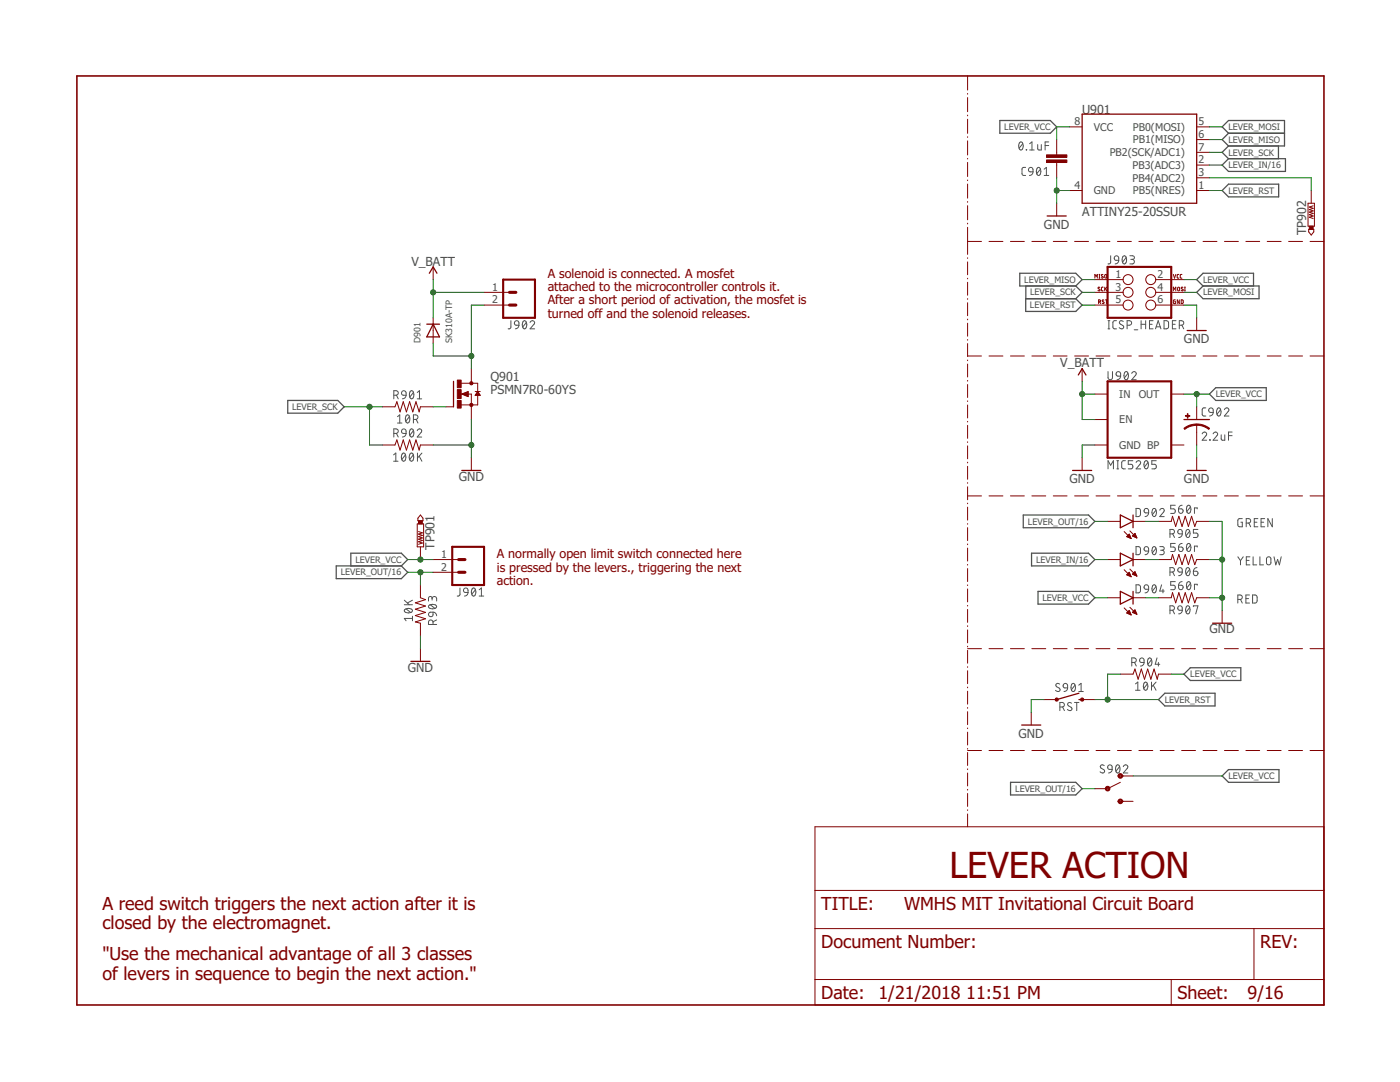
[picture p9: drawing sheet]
<svg xmlns="http://www.w3.org/2000/svg" width="279mm" height="216mm" viewBox="0 0 279 216" stroke-linecap="round" stroke-linejoin="round" font-family="sans-serif">
<g fill="none" stroke="#505050" stroke-width=".2">
<path d="M203.5 28.4l.3-.1a.93 .93 0 0 1 0 1.6 .98 .98 0 0 1-.3-1.5zM204.1 28.7l-.7 .9M204.7 33.4h-.5l-.2 .4v1l.2 .2h.5M204.8 29.8l.1 .1zM205.4 33.5l.3-.1 .3 .1 .2 .8-.8-.1-.1-.4zM205.5 29.9h.9M205.5 28.7l.5-.4v1.6M206.2 34.3l-.2 .4-.6 .3M207 33.5l.3-.1a.95 .95 0 0 1 0 1.6 1 1 0 0 1-.3-1.5zM207.1 28.9v.9l.3 .1h.4v-1M207.6 33.8l-.7 .8M208.4 35h.9"/>
<path d="M208.4 33.8l.4-.4v1.6M208.6 29h.7M209.3 28.3h-.7v1.6M221.7 51l-.1 1.5-.2 .1-.3 .1M222.5 51.2l.3-.2 .3 .2 .2 .7-.8-.1-.1-.3zM223.3 51.9l-.2 .5-.6 .3M224.1 51.1l.3-.1a.97 .97 0 0 1 0 1.7 1.02 1.02 0 0 1-.3-1.6zM224.7 51.4l-.7 .9M225.5 51h.5a.36 .36 0 0 1 .4 .4 .36 .36 0 0 1-.4 .4h-.3M226 51.8a.46 .46 0 0 1 .4 .4 .46 .46 0 0 1-.4 .5h-.5M78.6 78.9h.4a.46 .46 0 0 0 .5-.5 .46 .46 0 0 0-.5-.4h-.4v1.6M79.1 78.9l.4 .7"/>
<path d="M80.3 78.1l.3-.1 .3 .1 .1 .8-.8-.1-.1-.4zM81 78.9l-.2 .5-.5 .2M81.9 78.1l.2-.1a.97 .97 0 0 1 0 1.6 1 1 0 0 1-.2-1.5zM82.5 78.3l-.7 .9M83.3 78.3l.4-.3v1.6M83.3 79.6h.9M102 64l-.1 1.4-.2 .2h-.3M102.8 64.1l.3-.1 .3 .1 .2 .8-.8-.1-.1-.3zM103.6 64.9l-.2 .4-.6 .3M104.4 64.1l.3-.1a.95 .95 0 0 1 0 1.6 1.04 1.04 0 0 1-.3-1.5zM105.1 64.3l-.8 1M105.8 64.3a.44 .44 0 0 1 .6-.3 .44 .44 0 0 1 .2 .7l-.8 .9h.9"/>
<path d="M221.1 74.1v1.2a.44 .44 0 0 0 .5 .5 .44 .44 0 0 0 .4-.5v-1.2M221.1 65.6h.4M221.1 64h.4M221.3 64v1.6M222.8 64h-.5l-.2 .3v1.1l.2 .2h.5M222.9 74.3l.3-.2 .3 .2 .1 .8-.8-.1-.1-.4zM223.6 75.1l-.1 .4-.6 .3M224.2 64.1l-.2-.1a.37 .37 0 0 0-.5 .2 .37 .37 0 0 0 .1 .5l.5 .2a.38 .38 0 0 1 .1 .6 .38 .38 0 0 1-.5 .1l-.3-.2M224.5 74.3l.2-.2a.95 .95 0 0 1 0 1.7 1.04 1.04 0 0 1-.2-1.5zM224.9 64.9h.5a.46 .46 0 0 0 .4-.5 .46 .46 0 0 0-.4-.4h-.5v1.6M225.1 74.5l-.7 .9M225.9 74.5a.44 .44 0 0 1 .6-.3 .44 .44 0 0 1 .1 .7l-.7 .9h.9"/>
<path d="M226.4 65.8h.7M227.7 64v1.6M227.7 64.7h.9M228.6 64v1.6M229.4 64.7h.5M230.1 64h-.7v1.6h.7M230.6 65.6l.5-1.6 .6 1.6M230.7 65.2h.9M232.3 64h.6l.3 .3v1l-.3 .3h-.6zM234 64.7h.5M234.7 64h-.7v1.6h.7M235.4 64.9h.4a.46 .46 0 0 0 .4-.5 .46 .46 0 0 0-.4-.4h-.4v1.6"/>
<path d="M235.9 64.9l.3 .7M78.5 90.8l.5-.4v1.6M78.5 92h.9M78.6 86.5h.4a.46 .46 0 0 0 .5-.5 .46 .46 0 0 0-.5-.4h-.4v1.6M79.1 86.5l.4 .7M79.3 83.1l.5-.3v1.6M79.3 84.4h.9M80.3 85.7l.3-.1 .3 .1 .1 .8-.8-.1-.1-.4zM80.3 90.5l.3-.1a.97 .97 0 0 1 0 1.6 1.02 1.02 0 0 1-.3-1.5zM80.9 90.8l-.7 .9M81 86.5l-.2 .6-.5 .1M81.1 82.9l.2-.1a.97 .97 0 0 1 0 1.6 1.02 1.02 0 0 1-.2-1.5z"/>
<path d="M81.7 83.1l-.7 1M81.9 90.5l.2-.1a.97 .97 0 0 1 0 1.6 1.02 1.02 0 0 1-.2-1.5zM81.9 85.7l.2-.1a.97 .97 0 0 1 0 1.6 1 1 0 0 1-.2-1.5zM82.5 90.8l-.7 .9M82.5 83.7h.5a.46 .46 0 0 0 .4-.5 .46 .46 0 0 0-.4-.4h-.5v1.6M82.5 85.9l-.7 .9M83.1 83.7l.3 .7M83.3 85.9a.44 .44 0 0 1 .6-.3 .44 .44 0 0 1 .1 .7l-.7 .9h.9M83.3 90.4v1.6M83.7 91l.5 1M84.2 90.4l-.9 1M221.1 93.6v-1.7l.6 .9 .5-.9v1.7"/>
<path d="M222.9 93.6h.3M222.9 91.9h.3M223.1 91.9v1.7M224.6 91.9h-.5l-.2 .4 .1 1.2 .6 .1M226.1 91.9h-.9v.7h.5a.46 .46 0 0 1 .4 .5 .46 .46 0 0 1-.4 .5h-.5M226.7 92.3a.44 .44 0 0 1 .7-.4 .44 .44 0 0 1 .1 .7l-.8 1h.9M228.5 92l.2-.1a.97 .97 0 0 1 0 1.7 1.01 1.01 0 0 1-.2-1.6zM229.1 92.3l-.7 .9M230.8 91.9h-.9v.7h.5a.46 .46 0 0 1 .4 .5 .46 .46 0 0 1-.4 .5h-.5M239.9 86.6a.44 .44 0 0 1 .7-.4 .44 .44 0 0 1 .1 .7l-.8 .9h.9M240.6 81.4h-.5l-.2 .3v1.1l.2 .2h.5M241.4 81.5l.3-.1 .3 .1 .1 .8-.8-.1-.1-.4z"/>
<path d="M241.4 87.7l.1 .1zM242.1 86.6a.44 .44 0 0 1 .6-.4 .44 .44 0 0 1 .2 .7l-.8 .9h.9M242.1 82.3a.7 .7 0 0 1-.7 .7M243 81.5l.2-.1a.97 .97 0 0 1 0 1.6 1.02 1.02 0 0 1-.2-1.5zM243.6 81.7l-.7 1M243.7 86.8v.9l.3 .1h.4v-1M244.3 81.7a.44 .44 0 0 1 .7-.3 .44 .44 0 0 1 .1 .7l-.8 .9h1M245.2 86.9h.7M245.9 86.2h-.7v1.6M80.7 119.8l1 .9M82.3 119.8l-1 .5M86.2 119.5a.46 .46 0 0 1 .5-.5 .46 .46 0 0 1 .4 .5v.4"/>
<path d="M86.2 119.7v-.3a.36 .36 0 0 0-.3-.4 .36 .36 0 0 0-.4 .4v.5M91.8 117.3v1.4l-.6 .2M92.6 117.5l.4-.2 .3 .2 .1 .7-.8-.1-.1-.3zM93.4 118.2l-.3 .6-.4 .1M94.3 117.4l.2-.1a.95 .95 0 0 1 0 1.6 1 1 0 0 1-.2-1.5zM94.9 117.7l-.8 .9M95.6 118.9h.9M95.6 117.7l.5-.4v1.6M226.7 116.7h.6l.3 .3v1l-.3 .3h-.6zM226.7 109.1h.6l.3 .2v1.1l-.3 .3h-.6zM226.7 101.5h.6l.3 .2v1.1l-.3 .2-.6 .1zM228.5 116.8l.3-.1 .3 .1 .1 .8-.8-.1-.1-.4z"/>
<path d="M228.5 109.2l.3-.1 .3 .1 .1 .8-.8-.1-.1-.4zM228.5 101.6l.3-.1 .3 .1 .1 .7-.8-.1-.1-.3zM229.2 117.6l-.3 .6-.4 .1M229.2 110l-.3 .6-.4 .1M229.2 102.3l-.3 .6-.4 .2M230.1 116.8l.2-.1a.93 .93 0 0 1 0 1.6 1.02 1.02 0 0 1-.2-1.5zM230.1 109.2l.2-.1a.93 .93 0 0 1 0 1.6 1.02 1.02 0 0 1-.2-1.5zM230.1 101.6l.2-.1a.95 .95 0 0 1 0 1.6 1.06 1.06 0 0 1-.2-1.5zM230.7 117.1l-.7 .8M230.7 109.4l-.7 .9M230.7 101.8l-.7 .9M231.5 109.1h.5a.36 .36 0 0 1 .3 .3 .36 .36 0 0 1-.3 .4h-.4"/>
<path d="M231.5 101.8a.44 .44 0 0 1 .6-.3 .44 .44 0 0 1 .1 .7l-.7 .9h.8M231.8 116.7l-.3 1.2h.8M231.9 109.8a.44 .44 0 0 1 .4 .4 .44 .44 0 0 1-.4 .5h-.4M232.1 117.6v.7M233.5 114.2h.5a.44 .44 0 0 0 .4-.5 .44 .44 0 0 0-.4-.4h-.5v1.6M233.5 106.5h.5a.44 .44 0 0 0 .4-.4 .44 .44 0 0 0-.4-.5h-.5v1.7M234 114.2l.4 .7M234 106.5l.4 .8M234.5 116.1h-.9v.7h.6a.45 .45 0 0 1 .4 .4 .45 .45 0 0 1-.4 .5h-.6M234.5 108.4h-.9v.8h.6a.45 .45 0 0 1 .4 .4 .45 .45 0 0 1-.4 .4h-.6M234.5 100.8h-.9v.7h.6a.46 .46 0 0 1 .4 .5 .46 .46 0 0 1-.4 .4h-.6M235.2 113.4l.3-.1 .3 .1 .1 .8-.7-.2-.1-.3z"/>
<path d="M235.2 105.8l.3-.2 .3 .2 .1 .7-.7-.1-.1-.3zM235.2 116.8h.6a.45 .45 0 0 1 .3 .5 .45 .45 0 0 1-.5 .4 .45 .45 0 0 1-.4-.5zM235.2 109.2h.6a.45 .45 0 0 1 .3 .5 .45 .45 0 0 1-.5 .3 .45 .45 0 0 1-.4-.4zM235.2 101.5h.6a.45 .45 0 0 1 .3 .5 .45 .45 0 0 1-.5 .4 .45 .45 0 0 1-.4-.4zM235.9 116.1l-.4 .1-.3 .6M235.9 108.4l-.4 .2-.3 .6M235.9 100.8l-.4 .1-.3 .6M235.9 114.2l-.3 .5-.4 .2M235.9 106.5l-.3 .6-.4 .2M236.8 113.4l.3-.1a.95 .95 0 0 1 0 1.6 1 1 0 0 1-.3-1.5zM236.8 105.7l.3-.1a.95 .95 0 0 1 0 1.7 1 1 0 0 1-.3-1.6zM237 116.2l.2-.1a.93 .93 0 0 1 0 1.6 1.02 1.02 0 0 1-.2-1.5z"/>
<path d="M237 108.5l.2-.1a.93 .93 0 0 1 0 1.6 1.02 1.02 0 0 1-.2-1.5zM237 100.9l.2-.1a.95 .95 0 0 1 0 1.6 1.06 1.06 0 0 1-.2-1.5zM237.4 113.6l-.7 .9M237.4 106l-.7 .9M237.6 116.4l-.7 .9M237.6 108.8l-.7 .9M237.6 101.2l-.7 .9M238.2 114h.5a.45 .45 0 0 1 .4 .5 .45 .45 0 0 1-.5 .4 .45 .45 0 0 1-.4-.5zM238.9 113.3l-.4 .1-.3 .6M238.9 101.5v-.2h-.5v1.1M238.9 109.2v-.2h-.5v1M238.9 116.8v-.2h-.5v1.1"/>
<path d="M239.1 105.6h-.9v.8h.5a.45 .45 0 0 1 .4 .4 .45 .45 0 0 1-.4 .5h-.5M247 119.6h.5a.44 .44 0 0 0 .4-.4 .44 .44 0 0 0-.4-.5h-.5v1.6M247 111.1l.6 .8M247.6 119.6l.3 .7M247.6 111.9v.8M247.9 103.5h-.7l-.1 .2-.1 1 .2 .4h.7v-.9h-.3M248.1 111.1l-.5 .8M248.6 119.4h.6M248.7 104.4h.5a.44 .44 0 0 0 .4-.5 .44 .44 0 0 0-.4-.4h-.5v1.6M248.7 111.8h.6M249.2 104.4l.4 .7M249.4 118.7h-.8v1.6h.8"/>
<path d="M249.4 111.1h-.7v1.6h.7M250 118.7h.6l.2 .3 .1 .9-.3 .4h-.6zM250.1 111.1v1.6h.7M250.3 104.2h.5M251 103.5h-.7v1.6h.7M251.4 111.1v1.6h.8M251.7 104.2h.5M252.4 103.5h-.7v1.6h.7M252.9 111.2l.3-.1 .3 .1 .1 1.1a.44 .44 0 0 1-.4 .4 .44 .44 0 0 1-.4-.4zM253.9 103.5v1.6l-.9-1.6v1.6M254.3 111.1l.3 1.6 .4-1.1 .3 1.1 .4-1.6M80.7 120.7h1.6"/>
<path d="M80.8 121.6a1.02 1.02 0 0 1 1.5 .3 .97 .97 0 0 1-1.6 0zM81 121.5l1 .7M82.3 123.4h-1.6l.3 .5M82.3 123v.9M85.6 120.8a1.04 1.04 0 0 1 1.5 .2 .95 .95 0 0 1-1.6 0zM85.6 122.3l.8-.1v.5a.46 .46 0 0 1-.6 .3 .46 .46 0 0 1-.2-.7zM85.9 120.7l.9 .7M86.4 124.6v-.5a.46 .46 0 0 0-.4-.4 .46 .46 0 0 0-.5 .4v.5h1.6M86.4 122.2l.4 .1 .3 .6M87.1 123.7l-.7 .4M211.5 136.5l-.2-.1a.38 .38 0 0 0-.5 .1 .38 .38 0 0 0 .1 .5l.5 .3a.41 .41 0 0 1 0 .6 .41 .41 0 0 1-.6 0l-.1-.1M212.3 136.5l.3-.1 .3 .1 .2 .8-.8-.1-.1-.4z"/>
<path d="M213.1 137.3l-.2 .4-.6 .3M213.9 136.5l.3-.1a.97 .97 0 0 1 0 1.6 1.02 1.02 0 0 1-.3-1.5zM214.5 136.7l-.7 .9M215.3 136.7l.5-.3v1.6M215.3 138h.9M225.9 132.2h.4a.46 .46 0 0 0 .5-.5 .46 .46 0 0 0-.5-.4h-.4v1.6M226.4 132.2l.4 .7M226.6 136.5l.5-.4v1.6M226.6 137.7h.9M227.6 131.4l.3-.1 .3 .1 .1 .8-.8-.1-.1-.4zM228.3 132.2l-.1 .4-.6 .3M228.4 136.2l.2-.1a.95 .95 0 0 1 0 1.6 1.04 1.04 0 0 1-.2-1.5z"/>
<path d="M229 136.5l-.7 .9M229.2 131.4l.2-.1a.97 .97 0 0 1 0 1.6 1 1 0 0 1-.2-1.5zM229.8 136.1v1.6M229.8 131.6l-.7 .9M230.2 136.7l.5 1M230.7 136.1l-.9 1M230.9 131.3l-.4 1.2h1M231.2 132.2v.7M233.5 121.8h.5a.44 .44 0 0 0 .4-.5 .44 .44 0 0 0-.4-.4h-.5v1.6M234 121.8l.4 .7M235.2 121l.3-.1 .3 .1 .1 .8-.7-.1-.1-.4zM235.9 121.8l-.3 .6-.4 .1"/>
<path d="M236.8 121l.3-.1a.95 .95 0 0 1 0 1.6 1 1 0 0 1-.3-1.5zM237.4 121.2l-.7 .9M238.2 121.1v-.2h.9l-.5 1.6M211.5 141.1h.5a.46 .46 0 0 0 .4-.5 .46 .46 0 0 0-.4-.4h-.5v1.6M212.1 141.1l.3 .7M213.8 140.3l-.4-.1-.2 .1-.1 .2v.3l.6 .3a.38 .38 0 0 1 .2 .5 .38 .38 0 0 1-.5 .2l-.4-.2M214.4 140.2h.9M214.9 140.2v1.6M220.4 152.8l-.2-.1a.38 .38 0 0 0-.5 .1 .38 .38 0 0 0 .1 .5l.5 .3a.4 .4 0 0 1 0 .6 .4 .4 0 0 1-.6-.1l-.2-.1M221.2 152.7l.3-.1 .3 .1 .2 .8-.8-.1-.1-.3zM222 153.5l-.2 .4-.6 .3M222.8 152.7l.3-.1a.97 .97 0 0 1 0 1.6 1.02 1.02 0 0 1-.3-1.5z"/>
<path d="M223.4 153l-.7 .9M224.2 153a.45 .45 0 0 1 .6-.4 .45 .45 0 0 1 .2 .7l-.8 .9h.9"/>
</g>
<g fill="none" stroke="#505050" stroke-width=".25">
<path d="M199.5 24h10.1l1.3 1.3-1.3 1.3h-10.1zM243.9 38l1.3-1.3h10v2.6h-10zM245.2 29.1l-1.3 1.3 1.3 1.3M245.2 26.6l-1.3-1.3 1.3-1.3h11.1v5.1h-11.1M245.2 31.7h11.3v2.5h-11.3l-1.3-1.3zM245.2 26.6h11.1M245.2 26.6l-1.3 1.3 1.3 1.2M255.1 29.1v2.6M203.5 54.5h11.2l1.3 1.3-1.3 1.3h-11.2zM204.7 59.6h10M204.7 57.1v5h10l1.3-1.2-1.3-1.3M214.7 57.1l1.3 1.2-1.3 1.3"/>
<path d="M238.8 58.3l1.3-1.2h11.2v2.5h-11.2zM240.1 57.1l-1.3-1.3 1.3-1.3h10.1v2.6M57.4 79.9h10l1.3 1.3-1.3 1.2h-10zM241.4 78.6l1.2-1.2h10.1v2.5h-10.1zM67.1 112.9h13l1.3 1.3-1.3 1.3h-13zM70 112.9v-2.5h10.1l1.3 1.3-1.3 1.2M204.2 102.8h13l1.3 1.2-1.3 1.3h-13zM205.9 110.4h11.3l1.3 1.3-1.3 1.2h-11.3zM207.2 118h10l1.3 1.3-1.3 1.2h-10zM231.2 139.6l1.3-1.3h10v2.6h-10zM236.3 134.5l1.3-1.3h10v2.6h-10zM201.7 156.1h13l1.3 1.3-1.3 1.2h-13z"/>
<path d="M243.9 154.8l1.3-1.2h10v2.5h-10z"/>
</g>
<g fill="none" stroke="#800000" stroke-width=".2">
<path d="M193.1 15.2v2.8M193.1 18.6v.2M193.1 19.5v2.8M193.1 23v.1M193.1 23.8v2.8M193.1 27.3v.1M193.1 28.1v2.8M193.1 31.6v.1M193.1 32.4v2.8M193.1 35.9v.1M193.1 36.7v2.8M210.9 27.9v3"/>
<path d="M210.9 32.4v3.1M213.4 25.3h2.6M213.4 38h2.6M238.8 25.3h2.6M238.8 27.9h2.6M238.8 38h2.6M238.8 30.4h2.6M238.8 32.9h2.6M238.8 35.5h2.6M261.7 38v2.6M86.4 53.3v2.5M96.6 58.3h5.1"/>
<path d="M193.1 40.2v.2M193.1 41v2.9M193.1 44.5v.2M193.1 45.4v5.4M193.1 51.4v.2M193.1 52.3v2.5M193.1 55.5v.1M193.1 56.3v2.6M193.1 59.6v.1M193.1 48.2h2.8M197.4 48.2h2.8M201.7 48.2h2.7"/>
<path d="M205.9 48.2h2.8M210.2 48.2h2.8M210.9 40.6v2.5M214.5 48.2h2.7M218.5 58.3h5.7M218.5 55.5v-.7l.3 .4 .2-.4v.7M218.5 55.8h5.7M218.7 48.2h2.8M219.3 55.5h.2M219.3 54.8h.2M219.4 54.8v.7M219.5 57.4l-.3-.1-.1 .2 .4 .3v.2l-.4-.1"/>
<path d="M220.1 54.8h-.2l-.1 .1 .4 .3v.2h-.4M220.2 57.3l-.4 .2 .1 .5h.3M220.3 59.9h-.3v.1l.3 .3v.2h-.4M220.5 57.3v.7M220.5 54.9l.2-.1 .2 .1-.1 .6-.3-.1zM220.6 59.8h.4M220.6 57.6l.3 .4M220.8 59.8v.8M220.9 57.3l-.4 .4M223 48.2h2.8M227.3 48.2h2.8M230.7 58.3h5.6"/>
<path d="M230.7 55.8h5.6M231.5 48.2h2.8M234.2 58v-.7l.2 .4 .3-.4v.7M234.2 54.8l.2 .7 .3-.7M234.6 59.8l-.4 .1 .1 .7h.3v-.4h-.2M235 57.4l.2-.1 .2 .1-.1 .6-.3-.1zM235.3 54.8l-.4 .1v.5l.4 .1M235.4 59.8v.8l-.5-.8v.8M235.7 59.8l.4 .1-.1 .7h-.3zM235.8 48.2h2.8M235.9 54.8l-.4 .1 .1 .5 .3 .1M236.1 57.4l-.3-.1-.1 .2 .4 .3v.2l-.4-.1"/>
<path d="M236.4 58h.2M236.4 57.3h.2M236.5 57.3v.7M240.1 48.2h2.8M244.4 48.2h2.7M248.6 48.2h2.8M252.9 48.2h2.8M257.2 48.2h2.7M261 40.6h1.3v4.5h-1.3zM261.2 45.8h1v.5l-.5 .6-.5-.6zM261.5 48.2h2.7M262.1 41.1l-.8 .2 .8 .3-.8 .2 .8 .3-.8 .2 .8 .3-.8 .2 .8 .3-.8 .2 .8 .3"/>
<path d="M86.4 63.4v5.1M91.9 78.6h2.2v5.1M92.1 76.5h3.2v1.6M92.2 78.6l1.2-.5v1zM92.3 78.6h1.1M92.4 78.7h1M92.6 78.5h.8M92.6 78.8h.8M92.9 78.4h.5M92.9 79h.5M93.2 78.2h.2M93.2 79.1h.2"/>
<path d="M94.1 73.6v2.9M94.8 78.1h1M94.9 78.8h.9M95 78.7h.7M95 78.6h.7M95.1 78.5h.5M95.2 78.4h.3M95.3 78.2h.1M95.3 78.8v2h-3.3M95.3 78.1l.5 .8h-1zM96.6 60.9h5.1M193.1 60.4v2.6"/>
<path d="M193.1 63.7v.1M193.1 64.5v2.6M193.1 67.8v.1M193.1 68.6v2.5M193.1 71.8v.2M193.1 72.6v2.6M193.1 75.9v.2M193.1 76.7v2.6M193.1 80v.1M193.1 71h2.8M197.4 71h2.8M201.7 71h2.7"/>
<path d="M205.9 71h2.8M210.2 71h2.8M214.5 71h2.7M216 73.6v2.5M218.5 78.6h2.5M218.5 60.9h5.7M218.7 71h2.8M219.2 60.2h.4l-.1-.3-.3-.1v.8M219.5 60.2l.1 .4M223 71h2.8M227.3 71h2.8M230.7 60.9h5.6"/>
<path d="M231.5 71h2.8M233.7 78.6h2.6M235.8 71h2.8M238.8 63.4v2.6M240.1 71h2.8M244.4 71h2.7M248.6 71h2.8M252.9 71h2.8M257.2 71h2.7M261.5 71h2.7M76.3 81.2h2.5l.4-1 .6 2 .7-2 .6 2 .6-2 .7 2 .6-2 .7 2 .2-1h2.5M76.3 88.8h2.5l.4-1 .6 2 .7-2 .6 2 .6-2 .7 2 .6-2 .7 2 .2-1h2.5"/>
<path d="M89 81.2h1.5M94.1 91.3v2.6M193.1 80.8v2.6M193.1 84.1v.1M193.1 84.9v2.6M193.1 88.2v.1M193.1 89v2.5M193.1 92.2v.2M193.1 93v2.6M193.1 96.3v.1M193.1 97.1v2.6M193.1 99h2.8"/>
<path d="M197.4 99h2.8M201.7 99h2.7M205.9 99h2.8M210.2 99h2.8M214.5 99h2.7M216 91.3v2.6M218.5 88.8h2.5M218.5 83.7h2.5M218.7 99h2.8M223 99h2.8M227.3 99h2.8M231.5 99h2.8"/>
<path d="M233.7 88.8h2.6M235.8 99h2.8M238.8 81.2v2.5M238.8 84.7v4.1M238.8 91.3v2.6M240.1 99h2.8M244.4 99h2.7M248.6 99h2.8M252.9 99h2.8M257.2 99h2.7M261.5 99h2.7M83.3 104.5h1.2v4.6h-1.2z"/>
<path d="M83.5 106.1l.8 .2-.8 .3 .8 .2-.8 .3 .8 .2-.8 .3 .8 .2-.8 .3 .8 .3-.8 .2M83.9 109.1v2.6M83.9 116.7v2.6l1 .4-2 .6 2 .6-2 .7 2 .6-2 .6 2 .7-2 .6 1 .3v2.5M83.9 102.8l.5 .6v.5h-1v-.5zM86.4 111.7h5.1M86.4 114.2h5.1M193.1 100.4v.1M193.1 101.2v2.6M193.1 104.5v.1M193.1 105.3v2.6M193.1 108.5v.2M193.1 109.4v2.6"/>
<path d="M193.1 112.6v.2M193.1 113.5v2.5M193.1 116.7v.1M193.1 117.5v2.6M221 111.7h2.6M221 119.3h2.6M221 104h2.6M224.3 113.7l1.4 1.4M224.3 106.1l1.4 1.4M224.9 114.7l.5-.5 .3 .9zM224.9 107.1l.8 .4M224.9 107.1l.5-.5 .3 .9"/>
<path d="M224.9 107.1h.7M224.9 114.7h.7M225 106.9h.5M225 114.8h.6M225 114.5h.5M225.1 107.2h.5M225.1 106.8h.4M225.1 114.4h.4M225.3 114.3h.1M225.3 106.7h.1M225.3 114.9h.4M225.4 107.3h.3"/>
<path d="M225.5 113.6l1.4 1.4M225.5 105.9l1.4 1.4M225.6 115h.1M225.6 107.4h.1M226 114.6l.9 .4M226 114.6l.5-.5 .4 .9M226 106.9h.7M226 114.5h.7M226.1 111.7h2.6M226.1 119.3h2.6M226.1 104h2.6M226.1 106.8h.6"/>
<path d="M226.2 114.4h.5M226.2 114.7h.6M226.2 107.1h.6M226.3 114.3h.3M226.3 106.7h.3M226.4 106.6h.2M226.4 114.2h.1M226.5 114.8h.3M226.5 107.2h.3M226.5 106.4l-.5 .6 .9 .3M226.5 106.4l.4 .9M226.5 106.4h.1"/>
<path d="M226.8 114.9h.1M226.8 107.3h.1M231.2 111.7h2.5l.3-1.1 .6 2.1 .7-2.1 .6 2.1 .6-2.1 .7 2.1 .6-2.1 .6 2.1 .4-1h2.6M231.2 119.3h2.5l.3-1 .6 2 .7-2 .6 2 .6-2 .7 2 .6-2 .6 2 .4-1h2.6M231.2 104h2.5l.3-1 .6 2.1 .7-2.1 .6 2.1 .6-2.1 .7 2.1 .6-2.1 .6 2.1 .4-1.1h2.6M83.9 129.4v2.6M193.1 120.8v.1M193.1 121.6v2.6M193.1 124.9v.1M193.1 125.7v2.6M193.1 128.9v.2M193.1 129.8v2.5"/>
<path d="M193.1 133v.2M193.1 133.8v2.6M193.1 137.1v.1M193.1 137.9v2.6M193.1 129.4h2.8M197.4 129.4h2.8M201.7 129.4h2.7M205.9 129.4h2.8M208.3 139.6h2.6M210.2 129.4h2.8M214.5 129.4h2.7M216 139.6h2.5"/>
<path d="M218.7 129.4h2.8M223 129.4h2.8M223.6 134.5h2.5l.4-1 .6 2 .7-2 .6 2 .6-2 .7 2 .6-2 .6 2 .3-1h2.5M224.3 121.3l1.4 1.4M224.9 122.3l.5-.5 .3 .9zM224.9 122.3h.7M225 122.4h.6M225 122.1h.5M225.2 122h.2M225.3 122.5h.4M225.3 121.9h.1M225.5 121.2l1.4 1.4"/>
<path d="M225.6 122.6h.1M226 122.2l.5-.5 .4 .9zM226.1 122.1h.6M226.1 122.3h.7M226.2 122h.5M226.3 121.9h.3M226.4 122.4h.4M226.4 121.8h.1M226.7 122.5h.2M227.3 129.4h2.8M231.5 129.4h2.8M235.8 129.4h2.8"/>
<path d="M240.1 129.4h2.8M243.9 121.8v2.6M244.4 129.4h2.7M248.6 129.4h2.8M252.9 129.4h2.8M257.2 129.4h2.7M261.5 129.4h2.7M193.1 141.2v.1M193.1 142v2.6M193.1 145.3v.1M193.1 146.1v2.6M193.1 149.4v.1"/>
<path d="M193.1 150.2v2.5M193.1 153.4v.2M193.1 154.2v2.6M193.1 157.5v.1M193.1 158.3v2.6M193.1 149.8h2.8M197.4 149.8h2.8M201.7 149.8h2.7M205.8 142.1v2.6M205.9 149.8h2.8M210.2 149.8h2.8M214.5 149.8h2.7"/>
<path d="M218.7 149.8h2.8M223 149.8h2.8M223.6 156.1l-2.6 1.3h-2.5M223.6 159.9h2.5M223.6 154.8h2.5M227.3 149.8h2.8M231.5 149.8h2.8M235.8 149.8h2.8M240.1 149.8h2.8M244.4 149.8h2.7M248.6 149.8h2.8M252.9 149.8h2.8"/>
<path d="M257.2 149.8h2.7M261.5 149.8h2.7M162.6 165h101.6v35.5h-101.6zM162.6 177.7h101.6M193.1 161.6v.1M193.1 162.4v2.6M162.6 185.3h101.6M162.6 195.5h101.6M233.7 195.5v5M250.3 185.3v10.2"/>
<circle cx="225.1" cy="55.8" r=".99"/>
<circle cx="225.1" cy="58.3" r=".99"/>
<circle cx="229.7" cy="58.3" r=".99"/>
<circle cx="229.7" cy="55.8" r=".99"/>
<circle cx="225.1" cy="60.9" r=".99"/>
<circle cx="229.7" cy="60.9" r=".99"/>
</g>
<path d="M15.3 15.2h248.9v185.3h-248.9z" fill="none" stroke="#800000" stroke-width=".32"/>
<g fill="none" stroke="#800000" stroke-width=".25">
<path d="M216 22.8h22.8v17.8h-22.8zM85.7 54.5l.7-1.2 .8 1.2M209 43.1h3.8M85.2 64.7h2.5M86.4 64.7l1.3 2.5h-2.5zM90.5 76.1v5.1M215.2 74.8l.8-1.2 .7 1.2M236.9 66h3.8M92.2 93.9h3.8M214.1 93.9h3.8M236.3 83.7h5.1M236.9 93.9h3.8"/>
<path d="M223.6 118l2.5 1.3-2.5 1.2zM223.6 102.8l2.5 1.2-2.5 1.3zM223.6 110.4l2.5 1.3-2.5 1.2zM226.1 102.8v2.5M226.1 110.4v2.5M226.1 118v2.5M82 132h3.8M215.3 139.6h.7M215.3 138.3l-4.4 1.3M242 124.4h3.8M203.9 144.7h3.8"/>
</g>
<g fill="#800000" stroke="#800000" stroke-width=".2">
<path d="M238.8 84.6l1.4 .2 1.2 .7-.2 .2-1.3-.7-1.1-.1z" fill-rule="evenodd"/>
<path d="M236.3 85.5l1.2-.7 1.3-.2v.3l-1.5 .3-.9 .5z" fill-rule="evenodd"/>
<path d="M223.3 154.5a.46 .46 0 0 1 .7 .2 .46 .46 0 0 1-.3 .6 .46 .46 0 0 1-.6-.5h.2a.26 .26 0 0 1 .4-.2 .26 .26 0 0 1 .1 .4 .26 .26 0 0 1-.4-.1l-.3-.1z" fill-rule="evenodd"/>
<path d="M223.3 159.5a.47 .47 0 0 1 .7 .2 .47 .47 0 0 1-.3 .7 .47 .47 0 0 1-.6-.5h.2a.26 .26 0 0 1 .4-.2 .26 .26 0 0 1 .1 .4 .26 .26 0 0 1-.4-.1l-.1-.1h-.2z" fill-rule="evenodd"/>
<path d="M220.8 157a.47 .47 0 0 1 .7 .2 .47 .47 0 0 1-.4 .6 .47 .47 0 0 1-.5-.4h.2a.26 .26 0 0 1 .4-.3 .26 .26 0 0 1 0 .5 .26 .26 0 0 1-.4-.1l-.2-.1z" fill-rule="evenodd"/>
<circle cx="94.1" cy="76.5" r=".32"/>
<circle cx="94.1" cy="80.8" r=".32"/>
<circle cx="210.9" cy="139.6" r=".33"/>
<circle cx="216" cy="139.6" r=".33"/>
</g>
<g fill="#800000" stroke="#800000" stroke-width=".2">
<path d="M91.3 79.9h.7v1.5h-.7z"/>
<path d="M91.3 75.8h.7v1.6h-.7z"/>
<path d="M91.3 77.7h.7v1.8h-.7z"/>
<path d="M208.9 30.9h4v.5h-4z"/>
<path d="M208.9 31.9h4v.5h-4z"/>
<path d="M236.6 82.9h.9v.2h-.9z"/>
<path d="M237 82.5h.1v.9h-.1z"/>
<path d="M261.3 45.1h.8v.7h-.8z"/>
<path d="M83.5 103.9h.8v.6h-.8z"/>
</g>
<path d="M100.4 55.8h6.4v7.6h-6.4zM221 53.3h12.7v10.1h-12.7zM221 76.1h12.7v15.2h-12.7zM90.3 109.1h6.3v7.6h-6.3z" fill="none" stroke="#800000" stroke-width=".42"/>
<path d="M101.7 58.3h1.3M101.7 60.9h1.3M91.5 114.2h1.3M91.5 111.7h1.3" fill="none" stroke="#800000" stroke-width=".61"/>
<g fill="none" stroke="#008000" stroke-width=".2">
<path d="M210.9 38h2.5M210.9 35.5v5.1M213.4 25.3h-2.5v2.6M241.4 38h2.5M241.4 30.4h2.5M241.4 25.3h2.5M241.4 27.9h2.5M241.4 32.9h2.5M241.4 35.5h20.3v2.5M86.4 55.8v7.6M86.4 58.3h10.2M216 58.3h2.5"/>
<path d="M216 55.8h2.5M236.3 58.3h2.5M236.3 55.8h2.5M86.4 68.5v2.5h7.7M96.6 60.9h-2.5v12.7M216 76.1v7.6h2.5M216 60.9h2.5M216 78.6h2.5M236.3 60.9h2.5v2.5M236.3 78.6h5.1M238.8 78.6v2.6M68.7 81.2h7.6"/>
<path d="M73.7 81.2v7.6h2.6M86.4 88.8h7.7M86.4 81.2h2.6M94.1 83.7v7.6M218.5 88.8h-2.5v2.5M238.8 88.8v2.5M81.4 111.7h5M81.4 114.2h5M83.9 114.2v2.5M218.5 119.3h2.5M218.5 104h2.5M218.5 111.7h2.5"/>
<path d="M228.7 119.3h2.5M228.7 104h2.5M228.7 111.7h2.5M241.4 119.3h2.5M241.4 104h2.5v17.8M241.4 111.7h2.5M83.9 126.9v2.5M208.3 139.6h-2.5v2.5M218.5 139.6h12.7M223.6 134.5h-2.6v5.1M233.7 134.5h2.6M216 157.4h2.5"/>
<path d="M226.1 154.8h17.8"/>
</g>
<g fill="#008000" stroke="#008000" stroke-width=".2">
<circle cx="94.1" cy="88.8" r=".51"/>
<circle cx="210.9" cy="38" r=".51"/>
<circle cx="243.9" cy="111.7" r=".51"/>
<circle cx="243.9" cy="119.3" r=".51"/>
<circle cx="86.4" cy="58.3" r=".51"/>
<circle cx="216" cy="78.6" r=".51"/>
<circle cx="94.1" cy="71" r=".51"/>
<circle cx="73.7" cy="81.2" r=".51"/>
<circle cx="83.9" cy="114.2" r=".51"/>
<circle cx="83.9" cy="111.7" r=".51"/>
<circle cx="238.8" cy="78.6" r=".51"/>
<circle cx="221" cy="139.6" r=".51"/>
</g>
<text font-size="7.2" fill="#800000" x="189.5" y="175.1">LEVER ACTION</text>
<g font-size="3.6" fill="#800000">
<text x="20.4" y="181.5">A reed switch triggers the next action after it is</text>
<text x="20.4" y="185.3">closed by the electromagnet.</text>
<text x="163.9" y="181.5">TITLE:</text>
<text x="180.4" y="181.5">WMHS MIT Invitational Circuit Board</text>
<text x="20.4" y="191.6">&quot;Use the mechanical advantage of all 3 classes</text>
<text x="163.9" y="189.1">Document Number:</text>
<text x="251.5" y="189.1">REV:</text>
<text x="20.4" y="195.5">of levers in sequence to begin the next action.&quot;</text>
<text x="163.9" y="199.3">Date:</text>
<text x="175.3" y="199.3">1/21/2018</text>
<text x="192.8" y="199.3">11:51 PM</text>
<text x="235" y="199.3">Sheet:</text>
<text x="249" y="199.3">9/16</text>
</g>
<g font-size="2.5" fill="#505050">
<text x="216" y="22.8">U901</text>
<text x="208.4" y="45.6">GND</text>
<text x="216" y="43.1">ATTINY25-20SSUR</text>
<text x="260.7" y="46.9" transform="rotate(-90 260.7 46.9)">TP902</text>
<text x="82.1" y="53">V_BATT</text>
<text x="236.3" y="68.5">GND</text>
<text x="97.9" y="76.1">Q901</text>
<text x="211.6" y="73.3">V_BATT</text>
<text x="97.9" y="78.6">PSMN7R0-60YS</text>
<text x="91.6" y="95.9">GND</text>
<text x="213.4" y="96.4">GND</text>
<text x="236.3" y="96.4">GND</text>
<text x="86.7" y="109.7" transform="rotate(-90 86.7 109.7)">TP901</text>
<text x="241.4" y="126.4">GND</text>
<text x="81.4" y="134">GND</text>
<text x="203.3" y="147.2">GND</text>
</g>
<g font-size="2.5" fill="#800000">
<text x="109.3" y="55.4">A solenoid is connected. A mosfet</text>
<text x="109.3" y="58.1">attached to the microcontroller controls it.</text>
<text x="109.3" y="60.7">After a short period of activation, the mosfet is</text>
<text x="109.3" y="63.4">turned off and the solenoid releases.</text>
<text x="99.2" y="111.4">A normally open limit switch connected here</text>
<text x="99.2" y="114.1">is pressed by the levers., triggering the next</text>
<text x="99.2" y="116.7">action.</text>
</g>
<g font-size="2.1" fill="#505050">
<text x="214.4" y="25">8</text>
<text x="218.3" y="26.1">VCC</text>
<text x="226.1" y="28.6">PB1(MISO)</text>
<text x="226.1" y="26.1">PB0(MOSI)</text>
<text x="239.2" y="27.5">6</text>
<text x="239.2" y="25">5</text>
<text x="221.5" y="31.2">PB2(SCK/ADC1)</text>
<text x="226" y="33.7">PB3(ADC3)</text>
<text x="239.2" y="30">7</text>
<text x="239.2" y="32.6">2</text>
<text x="239.2" y="35.1">3</text>
<text x="214.4" y="37.7">4</text>
<text x="218.3" y="38.8">GND</text>
<text x="226" y="36.2">PB4(ADC2)</text>
<text x="226.1" y="38.8">PB5(NRES)</text>
<text x="239.2" y="37.7">1</text>
<text x="98.2" y="58">1</text>
<text x="222.6" y="55.4">1</text>
<text x="222.6" y="58">3</text>
<text x="231" y="55.4">2</text>
<text x="231" y="58">4</text>
<text x="98.2" y="60.5">2</text>
<text x="222.6" y="60.5">5</text>
<text x="231" y="60.5">6</text>
<text x="223.4" y="79.4">IN</text>
<text x="227.3" y="79.4">OUT</text>
<text x="223.4" y="89.6">GND BP</text>
<text x="223.4" y="84.5">EN</text>
<text x="88" y="111.3">1</text>
<text x="88" y="113.8">2</text>
</g>
<g font-size="1.8" fill="#505050">
<text x="200.4" y="26">LEVER_VCC</text>
<text x="245.2" y="28.5">LEVER_MISO</text>
<text x="245.2" y="26">LEVER_MOSI</text>
<text x="245.2" y="31">LEVER_SCK</text>
<text x="245.2" y="33.6">LEVER_IN/16</text>
<text x="245.2" y="38.6">LEVER_RST</text>
<text x="204.4" y="56.4">LEVER_MISO</text>
<text x="205.6" y="59">LEVER_SCK</text>
<text x="240.1" y="56.4">LEVER_VCC</text>
<text x="240.1" y="59">LEVER_MOSI</text>
<text x="205.6" y="61.5">LEVER_RST</text>
<text x="83.9" y="68.5" transform="rotate(-90 83.9 68.5)">D901</text>
<text x="90.3" y="68.5" transform="rotate(-90 90.3 68.5)">SK310A-TP</text>
<text x="58.3" y="81.8">LEVER_SCK</text>
<text x="242.6" y="79.3">LEVER_VCC</text>
<text x="205.2" y="104.7">LEVER_OUT/16</text>
<text x="70.9" y="112.3">LEVER_VCC</text>
<text x="206.8" y="112.3">LEVER_IN/16</text>
<text x="68" y="114.8">LEVER_OUT/16</text>
<text x="208.1" y="119.9">LEVER_VCC</text>
<text x="237.6" y="135.1">LEVER_VCC</text>
<text x="232.5" y="140.2">LEVER_RST</text>
<text x="245.2" y="155.5">LEVER_VCC</text>
<text x="202.6" y="158">LEVER_OUT/16</text>
</g>
</svg>
